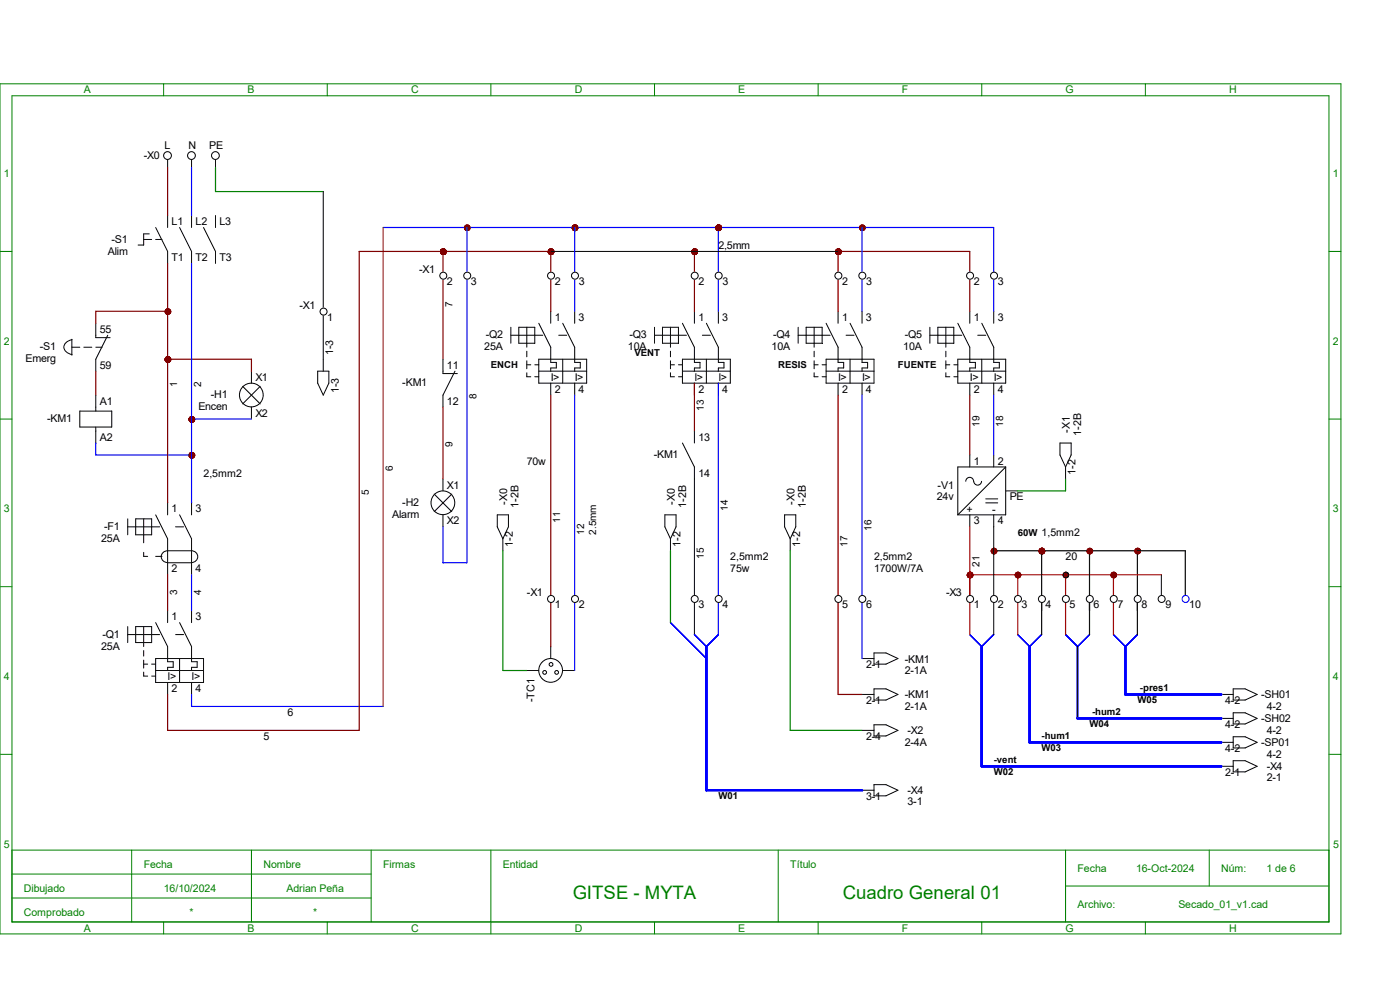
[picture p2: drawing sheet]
<svg xmlns="http://www.w3.org/2000/svg" width="297mm" height="210mm" viewBox="0 0 297 210" stroke-linecap="round" stroke-linejoin="round" font-family="sans-serif">
<g fill="none" stroke="#008000" stroke-width=".21">
<path d="M0 17.8h284.5v180.3h-284.5zM34.7 17.8v2.5M69.4 17.8v2.5M104.1 17.8v2.5M138.9 17.8v2.5M173.6 17.8v2.5M208.3 17.8v2.5M243 17.8v2.5M2.5 20.3h279.4v175.3h-279.4zM0 53.3h2.5M281.9 53.3h2.6M0 88.9h2.5"/>
<path d="M281.9 88.9h2.6M0 124.5h2.5M281.9 124.5h2.6M0 160h2.5M281.9 160h2.6M2.5 180.3h279.4M2.5 185.4h76.2M2.5 190.5h76.2M27.9 180.3v15.3M34.7 195.6v2.5M53.3 180.3v15.3M69.4 195.6v2.5"/>
<path d="M78.7 180.3v15.3M104.1 180.3v17.8M138.9 195.6v2.5M165.1 180.3v15.3M173.6 195.6v2.5M208.3 195.6v2.5M226.1 188h55.8M226.1 180.3v15.3M243 195.6v2.5M256.5 180.3v7.7"/>
</g>
<g fill="none" stroke="#000" stroke-width=".21">
<path d="M35.6 33.9v1.7M40.6 33.9v1.7M45.7 33.9v1.7M108.4 69.4v3.4M108.4 71.1h6.7M110.1 69.4h3.4v3.4h-3.4zM111.8 69.4v4.3M111.8 74.5v1.2M111.8 76.5v1.7M111.8 79.1v.8h.8M111.8 77.4h.8M113.5 77.4h.8"/>
<path d="M113.5 79.9h.8M114.3 68.6l2.5 5.1v3.2h1.2v1.2h-1.2v.6M114.3 76.2h10.2v5.1h-10.2zM114.3 78.7h10.2M116.8 66v2.6M118.5 71.1h1.7M119.4 68.6l2.5 5.1v3.2h1.2v1.2h-1.2v.6M119.4 76.2v5.1M121.9 66v2.6M138.9 71.1h6.7M138.9 69.4v3.4M140.5 69.4h3.4v3.4h-3.4z"/>
<path d="M142.2 77.4h.9M142.2 79.1v.8h.9M142.2 69.4v4.3M142.2 74.5v1.2M142.2 76.5v1.7M143.9 77.4h.9M143.9 79.9h.9M144.8 68.6l2.5 5.1v3.2h1.2v1.2h-1.2v.6M144.8 76.2h10.1v5.1h-10.1zM144.8 78.7h10.1M147.3 66v2.6M149 71.1h1.7"/>
<path d="M149.9 68.6l2.5 5.1v3.2h1.2v1.2h-1.2v.6M149.9 76.2v5.1M152.4 66v2.6M169.3 71.1h6.8M169.3 69.4v3.4M171 69.4h3.4v3.4h-3.4zM172.7 77.4h.9M172.7 79.1v.8h.9M172.7 69.4v4.3M172.7 74.5v1.2M172.7 76.5v1.7M174.4 77.4h.9"/>
<path d="M174.4 79.9h.9M175.3 68.6l2.5 5.1v3.2h1.2v1.2h-1.2v.6M175.3 76.2h10.1v5.1h-10.1zM175.3 78.7h10.1M177.8 66v2.6M179.5 71.1h1.7M180.3 68.6l2.6 5.1v3.2h1.2v1.2h-1.2v.6M180.3 76.2v5.1M182.9 66v2.6M116.8 81.3v2.5M121.9 81.3v2.5M147.3 81.3v2.5"/>
<path d="M152.4 81.3v2.5M177.8 81.3v2.5M182.9 81.3v2.5M27.1 110.1v3.4M27.1 111.8h6.8M28.8 110.1h3.4v3.4h-3.4zM30.5 110.1v5M30.5 117.2v.8h.8M33 109.2l2.6 5.1v7.6M33 118h1.4M35.6 106.7v2.5M35.6 119.4h5"/>
<path d="M37.3 111.8h1.6M38.1 109.2l2.5 5.1v7.6M40.6 119.3a1.25 1.25 0 0 0 1.4-1.2 1.25 1.25 0 0 0-1.4-1.3h-5a1.25 1.25 0 0 0-1.4 1.3 1.25 1.25 0 0 0 1.4 1.2M40.6 106.7v2.5M27.1 132.9v3.4M27.1 134.6h6.8M28.8 132.9h3.4v3.4h-3.4zM30.5 132.9v4.3M30.5 138v1.2M33 132.1l2.6 5.1v3.2h1.1v1.2h-1.1v.6M33 139.7h10.2v5.1h-10.2zM35.6 129.5v2.6"/>
<path d="M37.3 134.6h1.6M38.1 132.1l2.5 5.1v3.2h1.2v1.2h-1.2v.6M38.1 139.7v5.1M40.6 129.5v2.6M30.5 140v1.7M30.5 142.6v.8h.8M30.5 140.9h.8M32.2 140.9h.8M32.2 143.4h.8M33 142.2h10.2M35.6 144.8v2.5M40.6 144.8v2.5"/>
<circle cx="35.5" cy="33" r=".83"/>
<circle cx="40.6" cy="33" r=".83"/>
<circle cx="45.7" cy="33" r=".83"/>
</g>
<g fill="#f00" stroke="#800000" stroke-width=".21">
<circle cx="122" cy="48.3" r=".57"/>
<circle cx="116.9" cy="53.4" r=".57"/>
<circle cx="147.4" cy="53.4" r=".57"/>
<circle cx="152.5" cy="48.3" r=".57"/>
</g>
<g fill="none" stroke="#000" stroke-width=".21">
<path d="M197.3 69.4v3.4M197.3 71.1h6.7M199 69.4h3.4v3.4h-3.4zM200.7 69.4v4.3M200.7 74.5v1.2M200.7 76.5v1.7M200.7 79.1v.8h.8M200.7 77.4h.8M202.4 77.4h.8M202.4 79.9h.8M203.2 68.6l2.5 5.1v3.2h1.2v1.2h-1.2v.6M203.2 76.2h10.2v5.1h-10.2z"/>
<path d="M203.2 78.7h10.2M205.7 66v2.6M207.4 71.1h1.7M208.3 68.6l2.5 5.1v3.2h1.2v1.2h-1.2v.6M208.3 76.2v5.1M210.8 66v2.6M205.7 81.3v2.5M205.7 96.5v2.6M210.8 81.3v2.5M210.8 96.5v2.6M213.4 99.1h-10.2v10.1M213.4 99.1v10.1h-10.2"/>
<path d="M213.4 99.1l-10.2 10.1M204.9 102.1a.83 .83 0 0 1 .8-.8 .83 .83 0 0 1 .8 .8M205.7 109.2v2.6M206.6 102.1a.83 .83 0 0 0 .8 .8 .83 .83 0 0 0 .8-.8M209.1 105.8h2.6M209.1 106.7h2.6M210.8 109.2v2.6M213.4 104.1h2.5"/>
</g>
<g fill="#f00" stroke="#800000" stroke-width=".21">
<circle cx="182.9" cy="48.3" r=".57"/>
<circle cx="177.9" cy="53.4" r=".57"/>
</g>
<path d="M105.5 109.2h2.4v2.6l-1.2 2.5-1.2-2.5zM106.7 114.3v2.5M182.9 139.7h2.5M185.4 138.5h2.6l2.5 1.2-2.5 1.2h-2.6zM182.9 167.6h2.5M185.4 166.5h2.6l2.5 1.1-2.5 1.2h-2.6z" fill="none" stroke="#000" stroke-width=".21"/>
<path d="M147.3 134.6l2.6 2.6 2.5-2.6" fill="none" stroke="#00f" stroke-width=".21"/>
<g fill="#f00" stroke="#800000" stroke-width=".21">
<circle cx="205.8" cy="122" r=".57"/>
<circle cx="216" cy="122" r=".57"/>
<circle cx="226.1" cy="122" r=".57"/>
<circle cx="231.2" cy="116.9" r=".57"/>
<circle cx="221" cy="116.9" r=".57"/>
</g>
<path d="M205.7 134.6l2.6 2.6 2.5-2.6M215.9 134.6l2.5 2.6 2.6-2.6M226.1 134.6l2.5 2.6 2.5-2.6M236.2 134.6l2.6 2.6 2.5-2.6" fill="none" stroke="#00f" stroke-width=".21"/>
<path d="M259.1 147.3h2.5M259.1 152.4h2.5M259.1 157.5h2.5M261.6 146.1h2.6l2.5 1.2-2.5 1.2h-2.6zM261.6 151.2h2.6l2.5 1.2-2.5 1.2h-2.6zM261.6 156.3h2.6l2.5 1.2-2.5 1.2h-2.6zM259.1 162.6h2.5M261.6 161.4h2.6l2.5 1.2-2.5 1.1h-2.6z" fill="none" stroke="#000" stroke-width=".21"/>
<g fill="#f00" stroke="#800000" stroke-width=".21">
<circle cx="236.3" cy="122" r=".57"/>
<circle cx="241.4" cy="116.9" r=".57"/>
<circle cx="210.9" cy="116.9" r=".57"/>
<circle cx="221" cy="116.9" r=".57"/>
</g>
<path d="M142.2 132.1l7.7 7.6" fill="none" stroke="#00f" stroke-width=".21"/>
<path d="M224.9 94h2.3v2.5l-1.1 2.6-1.2-2.6zM226.1 99.1v2.5M141.1 109.2h2.3v2.6l-1.2 2.5-1.1-2.5zM142.2 114.3v2.5M166.5 109.2h2.3v2.6l-1.2 2.5-1.1-2.5zM167.6 114.3v2.5" fill="none" stroke="#000" stroke-width=".21"/>
<g fill="#f00" stroke="#800000" stroke-width=".21">
<circle cx="177.9" cy="53.4" r=".57"/>
<circle cx="147.4" cy="53.4" r=".57"/>
<circle cx="152.5" cy="48.3" r=".57"/>
</g>
<g fill="none" stroke="#000" stroke-width=".21">
<path d="M30.5 50.8h1.7M31.7 49.6h-1.2v2.4h-1.2M33 48.3l2.6 5v2.6M33 50.8h1.4M35.6 45.7v2.6M38.1 48.3l2.5 5v2.6M40.6 45.7v2.6M53.3 78.7v2.6M51.5 82l3.7 3.7M53.3 86.4v2.5M55.2 82l-3.7 3.7M116.8 137.2v2.5"/>
<path d="M111.8 142.2h2.5M119.4 142.2h2.5"/>
<circle cx="53.3" cy="83.8" r="2.52"/>
<circle cx="115.5" cy="142.6" r=".4"/>
<circle cx="116.8" cy="142.2" r="2.52"/>
<circle cx="116.9" cy="140.9" r=".4"/>
<circle cx="118.1" cy="142.6" r=".4"/>
</g>
<circle cx="35.6" cy="76.3" r=".57" fill="#f00" stroke="#800000" stroke-width=".21"/>
<path d="M43.2 48.3l2.5 5v2.6M45.7 45.7v2.6" fill="none" stroke="#000" stroke-width=".21"/>
<g fill="#f00" stroke="#800000" stroke-width=".21">
<circle cx="40.7" cy="89" r=".57"/>
<circle cx="116.9" cy="53.4" r=".57"/>
<circle cx="122" cy="48.3" r=".57"/>
</g>
<path d="M67.4 78.7h2.4v2.6l-1.2 2.5-1.2-2.5zM68.6 76.2v2.5M144.8 94l2.5 5.1v2.5M147.3 91.4v2.6" fill="none" stroke="#000" stroke-width=".21"/>
<g fill="#f00" stroke="#800000" stroke-width=".21">
<circle cx="40.7" cy="89" r=".57"/>
<circle cx="35.6" cy="76.3" r=".57"/>
</g>
<path d="M16.9 87.2h6.8v3.4h-6.8zM20.3 83.8v3.4M20.3 90.6v3.4" fill="none" stroke="#000" stroke-width=".21"/>
<circle cx="40.7" cy="96.6" r=".57" fill="#f00" stroke="#800000" stroke-width=".21"/>
<path d="M15.2 73.7h1.7M15.2 72v3.4M15.3 72.1a1.59 1.59 0 0 0-1.4 2.3l.8 .7 .6 .1M17.8 73.7h1.7M20.3 68.6v3h3.1M20.3 73.7h1.4M22.9 71.1l-2.6 5.1v2.5" fill="none" stroke="#000" stroke-width=".21"/>
<g fill="#f00" stroke="#800000" stroke-width=".21">
<circle cx="40.7" cy="96.6" r=".57"/>
<circle cx="35.6" cy="66.1" r=".57"/>
</g>
<g fill="none" stroke="#000" stroke-width=".21">
<path d="M94 76.2v3h3M96.5 78.7l-2.5 5.1v2.6M92.1 104.8l3.7 3.7M94 101.6v2.5M94 109.2v2.6M95.8 104.8l-3.7 3.7"/>
<circle cx="94" cy="106.7" r="2.52"/>
</g>
<circle cx="94" cy="53.4" r=".57" fill="#f00" stroke="#008000" stroke-width=".21"/>
<circle cx="94" cy="53.4" r=".57" fill="#f00" stroke="#800000" stroke-width=".21"/>
<g fill="#f00" stroke="#000" stroke-width=".21">
<circle cx="94" cy="53.4" r=".57"/>
<circle cx="99.1" cy="48.3" r=".57"/>
</g>
<path d="M182.9 147.3h2.5M182.9 154.9h2.5M185.4 146.1h2.6l2.5 1.2-2.5 1.2h-2.6zM185.4 153.8h2.6l2.5 1.1-2.5 1.2h-2.6z" fill="none" stroke="#000" stroke-width=".21"/>
<g fill="#f00" stroke="#800000" stroke-width=".21">
<circle cx="122" cy="48.3" r=".57"/>
<circle cx="116.9" cy="53.4" r=".57"/>
<circle cx="147.4" cy="53.4" r=".57"/>
</g>
<g fill="#f00" stroke="#800000" stroke-width=".25">
<circle cx="122" cy="48.3" r=".57"/>
<circle cx="152.5" cy="48.3" r=".57"/>
<circle cx="182.9" cy="48.3" r=".57"/>
<circle cx="177.9" cy="53.4" r=".57"/>
</g>
<circle cx="152.5" cy="48.3" r=".57" fill="#f00" stroke="#000" stroke-width=".21"/>
<path d="M147.3 134.6l2.6 2.6 2.5-2.6" fill="none" stroke="#00f" stroke-width=".25"/>
<g fill="#f00" stroke="#800000" stroke-width=".25">
<circle cx="205.8" cy="122" r=".57"/>
<circle cx="216" cy="122" r=".57"/>
<circle cx="226.1" cy="122" r=".57"/>
<circle cx="231.2" cy="116.9" r=".57"/>
<circle cx="221" cy="116.9" r=".57"/>
</g>
<circle cx="205.8" cy="122" r=".57" fill="#f00" stroke="#000" stroke-width=".21"/>
<path d="M205.7 134.6l2.6 2.6 2.5-2.6M215.9 134.6l2.5 2.6 2.6-2.6M226.1 134.6l2.5 2.6 2.5-2.6M236.2 134.6l2.6 2.6 2.5-2.6" fill="none" stroke="#00f" stroke-width=".25"/>
<g fill="#f00" stroke="#800000" stroke-width=".25">
<circle cx="236.3" cy="122" r=".57"/>
<circle cx="241.4" cy="116.9" r=".57"/>
<circle cx="210.9" cy="116.9" r=".57"/>
</g>
<circle cx="221" cy="116.9" r=".57" fill="#f00" stroke="#000" stroke-width=".21"/>
<path d="M208.3 137.2v25.4M218.4 137.2v20.3M238.8 137.2v10.1" fill="none" stroke="#00f" stroke-width=".51"/>
<path d="M228.6 137.2v15.2" fill="none" stroke="#000" stroke-width=".21"/>
<path d="M142.2 132.1l7.7 7.6" fill="none" stroke="#00f" stroke-width=".25"/>
<g fill="#f00" stroke="#800000" stroke-width=".25">
<circle cx="177.9" cy="53.4" r=".57"/>
<circle cx="147.4" cy="53.4" r=".57"/>
<circle cx="152.5" cy="48.3" r=".57"/>
</g>
<path d="M218.4 157.5h40.7M228.6 152.4h30.5M238.8 147.3h20.3M208.3 162.6h50.8" fill="none" stroke="#00f" stroke-width=".51"/>
<g fill="#f00" stroke="#800000" stroke-width=".25">
<circle cx="35.6" cy="76.3" r=".57"/>
<circle cx="40.7" cy="89" r=".57"/>
<circle cx="122" cy="48.3" r=".57"/>
<circle cx="40.7" cy="96.6" r=".57"/>
<circle cx="35.6" cy="66.1" r=".57"/>
<circle cx="94" cy="53.4" r=".57"/>
<circle cx="99.1" cy="48.3" r=".57"/>
</g>
<g fill="#f00" stroke="#000" stroke-width=".21">
<circle cx="116.9" cy="53.4" r=".57"/>
<circle cx="94" cy="53.4" r=".57"/>
</g>
<path d="M149.9 137.2v30.4h33" fill="none" stroke="#00f" stroke-width=".51"/>
<g fill="#f00" stroke="#800000" stroke-width=".25">
<circle cx="122" cy="48.3" r=".57"/>
<circle cx="116.9" cy="53.4" r=".57"/>
<circle cx="147.4" cy="53.4" r=".57"/>
<circle cx="152.5" cy="48.3" r=".57"/>
<circle cx="182.9" cy="48.3" r=".57"/>
<circle cx="177.9" cy="53.4" r=".57"/>
</g>
<path d="M147.3 134.6l2.6 2.6 2.5-2.6" fill="none" stroke="#00f" stroke-width=".25"/>
<g fill="#f00" stroke="#800000" stroke-width=".25">
<circle cx="205.8" cy="122" r=".57"/>
<circle cx="216" cy="122" r=".57"/>
<circle cx="226.1" cy="122" r=".57"/>
<circle cx="221" cy="116.9" r=".57"/>
</g>
<circle cx="231.2" cy="116.9" r=".57" fill="#f00" stroke="#000" stroke-width=".21"/>
<path d="M205.7 134.6l2.6 2.6 2.5-2.6M215.9 134.6l2.5 2.6 2.6-2.6M226.1 134.6l2.5 2.6 2.5-2.6M236.2 134.6l2.6 2.6 2.5-2.6" fill="none" stroke="#00f" stroke-width=".25"/>
<g fill="#f00" stroke="#000" stroke-width=".21">
<circle cx="236.3" cy="122" r=".57"/>
<circle cx="221" cy="116.9" r=".57"/>
</g>
<g fill="#f00" stroke="#800000" stroke-width=".25">
<circle cx="241.4" cy="116.9" r=".57"/>
<circle cx="210.9" cy="116.9" r=".57"/>
</g>
<path d="M208.3 137.2v25.4M218.4 137.2v20.3M228.6 137.2v15.2M238.8 137.2v10.1" fill="none" stroke="#00f" stroke-width=".51"/>
<path d="M142.2 132.1l7.7 7.6" fill="none" stroke="#00f" stroke-width=".25"/>
<g fill="#f00" stroke="#800000" stroke-width=".25">
<circle cx="177.9" cy="53.4" r=".57"/>
<circle cx="147.4" cy="53.4" r=".57"/>
</g>
<circle cx="152.5" cy="48.3" r=".57" fill="#f00" stroke="#000" stroke-width=".21"/>
<path d="M218.4 157.5h40.7M228.6 152.4h30.5M238.8 147.3h20.3M208.3 162.6h50.8" fill="none" stroke="#00f" stroke-width=".51"/>
<g fill="#f00" stroke="#800000" stroke-width=".25">
<circle cx="35.6" cy="76.3" r=".57"/>
<circle cx="40.7" cy="89" r=".57"/>
<circle cx="116.9" cy="53.4" r=".57"/>
<circle cx="122" cy="48.3" r=".57"/>
<circle cx="40.7" cy="96.6" r=".57"/>
<circle cx="35.6" cy="66.1" r=".57"/>
<circle cx="94" cy="53.4" r=".57"/>
<circle cx="99.1" cy="48.3" r=".57"/>
</g>
<path d="M149.9 137.2v30.4" fill="none" stroke="#00f" stroke-width=".51"/>
<path d="M147.3 101.6v33M149.9 167.6h33" fill="none" stroke="#000" stroke-width=".21"/>
<g fill="#800000" stroke="#800000" stroke-width=".25">
<circle cx="122" cy="48.3" r=".57"/>
<circle cx="116.9" cy="53.4" r=".57"/>
<circle cx="147.4" cy="53.4" r=".57"/>
<circle cx="152.5" cy="48.3" r=".57"/>
<circle cx="182.9" cy="48.3" r=".57"/>
<circle cx="177.9" cy="53.4" r=".57"/>
<circle cx="205.8" cy="122" r=".57"/>
<circle cx="216" cy="122" r=".57"/>
</g>
<path d="M121.9 48.3h88.9M147.3 134.6l2.6 2.6 2.5-2.6" fill="none" stroke="#00f" stroke-width=".25"/>
<path d="M177.8 53.3h27.9" fill="none" stroke="#800000" stroke-width=".25"/>
<path d="M205.7 121.9h30.5v5.1M215.9 121.9v5.1M226.1 121.9v5.1" fill="none" stroke="#f00" stroke-width=".25"/>
<circle cx="226.1" cy="122" r=".57" fill="#800000" stroke="#000" stroke-width=".21"/>
<path d="M205.7 111.8v22.8M215.9 127v7.6M226.1 127v7.6M236.2 121.9h10.2M236.2 127v7.6" fill="none" stroke="#f00" stroke-width=".25"/>
<path d="M210.8 116.8h40.7v10.2M221 116.8v17.8M231.1 116.8v17.8M241.3 116.8v17.8" fill="none" stroke="#000" stroke-width=".25"/>
<g fill="#800000" stroke="#800000" stroke-width=".25">
<circle cx="231.2" cy="116.9" r=".57"/>
<circle cx="221" cy="116.9" r=".57"/>
<circle cx="236.3" cy="122" r=".57"/>
<circle cx="241.4" cy="116.9" r=".57"/>
<circle cx="210.9" cy="116.9" r=".57"/>
<circle cx="177.9" cy="53.4" r=".57"/>
<circle cx="147.4" cy="53.4" r=".57"/>
<circle cx="35.6" cy="76.3" r=".57"/>
<circle cx="40.7" cy="89" r=".57"/>
<circle cx="116.9" cy="53.4" r=".57"/>
<circle cx="122" cy="48.3" r=".57"/>
<circle cx="40.7" cy="96.6" r=".57"/>
<circle cx="35.6" cy="66.1" r=".57"/>
<circle cx="94" cy="53.4" r=".57"/>
<circle cx="99.1" cy="48.3" r=".57"/>
</g>
<g fill="none" stroke="#00f" stroke-width=".25">
<path d="M40.6 35.6v10.1M40.6 55.9v50.8M81.3 48.3h40.6v17.7M99.1 48.3v71.1h-5.1v-7.6M152.4 48.3v17.7M182.9 48.3v17.7M210.8 48.3v17.7M20.3 94v2.5h20.3M40.6 88.9h12.7M152.4 81.3v53.3M182.9 83.8v55.9M210.8 83.8v12.7"/>
<path d="M40.6 121.9v7.6M142.2 132.1l7.7 7.6M205.7 134.6l2.6 2.6 2.5-2.6M215.9 134.6l2.5 2.6 2.6-2.6M226.1 134.6l2.5 2.6 2.5-2.6M236.2 134.6l2.6 2.6 2.5-2.6M40.6 147.3v2.6h40.7"/>
</g>
<path d="M68.6 40.6v35.6M116.8 53.3h61M210.8 111.8v22.8M228.6 137.2v15.2M246.4 121.9v5.1" fill="none" stroke="#000" stroke-width=".21"/>
<path d="M149.9 137.2v30.4h33M208.3 137.2v25.4h50.8M218.4 137.2v20.3h40.7M238.8 137.2v10.1h20.3M228.6 152.4h30.5" fill="none" stroke="#00f" stroke-width=".51"/>
<path d="M45.7 35.6v5h22.9M106.7 116.8v25.4h5.1M142.2 116.8v15.3M167.6 116.8v38.1h15.3M226.1 101.6v2.5h-10.2" fill="none" stroke="#008000" stroke-width=".25"/>
<g fill="none" stroke="#800000" stroke-width=".25">
<path d="M35.6 35.6v10.1M35.6 55.9v50.8M94 53.3v22.9M147.3 53.3v12.7M177.8 53.3v12.7M205.7 53.3v12.7M20.3 78.7v5.1M35.6 76.2h17.7v2.5M35.6 66h-15.3v2.6M116.8 66v-12.7h-40.6v101.6h-40.6v-7.6M94 86.4v15.2M116.8 83.8v53.4"/>
<path d="M147.3 81.3v10.1M177.8 83.8v63.5h5.1M205.7 83.8v12.7M35.6 121.9v7.6"/>
</g>
<circle cx="152.5" cy="48.3" r=".57" fill="#800000" stroke="#800000" stroke-width=".21"/>
<path d="M81.3 48.3v101.6" fill="none" stroke="#800000" stroke-width=".21"/>
<path d="M121.9 83.8v58.4" fill="none" stroke="#00f" stroke-width=".21"/>
<circle cx="116.9" cy="127.1" r=".74" fill="#fff" stroke="#fff" stroke-width=".21"/>
<circle cx="116.9" cy="127.1" r=".74" fill="#fff" stroke="#000" stroke-width=".21"/>
<circle cx="122" cy="127.1" r=".74" fill="#fff" stroke="#fff" stroke-width=".21"/>
<circle cx="122" cy="127.1" r=".74" fill="#fff" stroke="#000" stroke-width=".21"/>
<circle cx="147.4" cy="127.1" r=".74" fill="#fff" stroke="#fff" stroke-width=".21"/>
<circle cx="147.4" cy="127.1" r=".74" fill="#fff" stroke="#000" stroke-width=".21"/>
<circle cx="152.5" cy="127.1" r=".74" fill="#fff" stroke="#fff" stroke-width=".21"/>
<circle cx="152.5" cy="127.1" r=".74" fill="#fff" stroke="#000" stroke-width=".21"/>
<circle cx="205.8" cy="127.1" r=".74" fill="#fff" stroke="#fff" stroke-width=".21"/>
<circle cx="205.8" cy="127.1" r=".74" fill="#fff" stroke="#000" stroke-width=".21"/>
<circle cx="210.9" cy="127.1" r=".74" fill="#fff" stroke="#fff" stroke-width=".21"/>
<circle cx="210.9" cy="127.1" r=".74" fill="#fff" stroke="#000" stroke-width=".21"/>
<circle cx="216" cy="127.1" r=".74" fill="#fff" stroke="#fff" stroke-width=".21"/>
<circle cx="216" cy="127.1" r=".74" fill="#fff" stroke="#000" stroke-width=".21"/>
<circle cx="221" cy="127.1" r=".74" fill="#fff" stroke="#fff" stroke-width=".21"/>
<circle cx="221" cy="127.1" r=".74" fill="#fff" stroke="#000" stroke-width=".21"/>
<circle cx="226.1" cy="127.1" r=".74" fill="#fff" stroke="#fff" stroke-width=".21"/>
<circle cx="226.1" cy="127.1" r=".74" fill="#fff" stroke="#000" stroke-width=".21"/>
<circle cx="231.2" cy="127.1" r=".74" fill="#fff" stroke="#fff" stroke-width=".21"/>
<circle cx="231.2" cy="127.1" r=".74" fill="#fff" stroke="#000" stroke-width=".21"/>
<circle cx="236.3" cy="127.1" r=".74" fill="#fff" stroke="#fff" stroke-width=".21"/>
<circle cx="236.3" cy="127.1" r=".74" fill="#fff" stroke="#000" stroke-width=".21"/>
<circle cx="241.4" cy="127.1" r=".74" fill="#fff" stroke="#fff" stroke-width=".21"/>
<circle cx="241.4" cy="127.1" r=".74" fill="#fff" stroke="#000" stroke-width=".21"/>
<circle cx="246.4" cy="127.1" r=".74" fill="#fff" stroke="#fff" stroke-width=".21"/>
<circle cx="246.4" cy="127.1" r=".74" fill="#fff" stroke="#000" stroke-width=".21"/>
<circle cx="251.5" cy="127.1" r=".74" fill="#fff" stroke="#fff" stroke-width=".21"/>
<circle cx="251.5" cy="127.1" r=".74" fill="#fff" stroke="#00f" stroke-width=".21"/>
<circle cx="116.9" cy="58.5" r=".74" fill="#fff" stroke="#fff" stroke-width=".21"/>
<circle cx="116.9" cy="58.5" r=".74" fill="#fff" stroke="#000" stroke-width=".21"/>
<circle cx="122" cy="58.5" r=".74" fill="#fff" stroke="#fff" stroke-width=".21"/>
<circle cx="122" cy="58.5" r=".74" fill="#fff" stroke="#000" stroke-width=".21"/>
<circle cx="147.4" cy="58.5" r=".74" fill="#fff" stroke="#fff" stroke-width=".21"/>
<circle cx="147.4" cy="58.5" r=".74" fill="#fff" stroke="#000" stroke-width=".21"/>
<circle cx="152.5" cy="58.5" r=".74" fill="#fff" stroke="#fff" stroke-width=".21"/>
<circle cx="152.5" cy="58.5" r=".74" fill="#fff" stroke="#000" stroke-width=".21"/>
<circle cx="68.6" cy="66.1" r=".74" fill="#fff" stroke="#fff" stroke-width=".21"/>
<circle cx="68.6" cy="66.1" r=".74" fill="#fff" stroke="#000" stroke-width=".21"/>
<circle cx="177.9" cy="58.5" r=".74" fill="#fff" stroke="#fff" stroke-width=".21"/>
<circle cx="177.9" cy="58.5" r=".74" fill="#fff" stroke="#000" stroke-width=".21"/>
<circle cx="182.9" cy="58.5" r=".74" fill="#fff" stroke="#fff" stroke-width=".21"/>
<circle cx="182.9" cy="58.5" r=".74" fill="#fff" stroke="#000" stroke-width=".21"/>
<circle cx="205.8" cy="58.5" r=".74" fill="#fff" stroke="#fff" stroke-width=".21"/>
<circle cx="205.8" cy="58.5" r=".74" fill="#fff" stroke="#000" stroke-width=".21"/>
<circle cx="210.9" cy="58.5" r=".74" fill="#fff" stroke="#fff" stroke-width=".21"/>
<circle cx="210.9" cy="58.5" r=".74" fill="#fff" stroke="#000" stroke-width=".21"/>
<circle cx="94" cy="58.5" r=".74" fill="#fff" stroke="#fff" stroke-width=".21"/>
<circle cx="94" cy="58.5" r=".74" fill="#fff" stroke="#000" stroke-width=".21"/>
<circle cx="99.1" cy="58.5" r=".74" fill="#fff" stroke="#fff" stroke-width=".21"/>
<circle cx="99.1" cy="58.5" r=".74" fill="#fff" stroke="#000" stroke-width=".21"/>
<circle cx="177.9" cy="127.1" r=".74" fill="#fff" stroke="#fff" stroke-width=".21"/>
<circle cx="177.9" cy="127.1" r=".74" fill="#fff" stroke="#000" stroke-width=".21"/>
<circle cx="182.9" cy="127.1" r=".74" fill="#fff" stroke="#fff" stroke-width=".21"/>
<circle cx="182.9" cy="127.1" r=".74" fill="#fff" stroke="#000" stroke-width=".21"/>
<g font-size="3.9" fill="#008000">
<text x="121.5" y="190.7">GITSE - MYTA</text>
<text x="178.8" y="190.7">Cuadro General 01</text>
</g>
<g font-size="2.3">
<text x="30.5" y="33.7">-X0</text>
<text x="34.9" y="31.7">L</text>
<text x="40" y="31.7">N</text>
<text x="44.4" y="31.7">PE</text>
<text x="36.4" y="47.8">L1</text>
<text x="41.5" y="47.8">L2</text>
<text x="46.6" y="47.8">L3</text>
<text x="23.7" y="51.5">-S1</text>
<text x="152.4" y="52.8">2,5mm</text>
<text x="22.9" y="54">Alim</text>
<text x="36.4" y="55.4">T1</text>
<text x="41.5" y="55.4">T2</text>
<text x="46.6" y="55.4">T3</text>
<text x="88.9" y="57.9">-X1</text>
<text x="63.5" y="65.5">-X1</text>
<text x="94.8" y="60.5">2</text>
<text x="99.9" y="60.5">3</text>
<text x="117.7" y="60.5">2</text>
<text x="122.8" y="60.5">3</text>
<text x="148.2" y="60.5">2</text>
<text x="153.2" y="60.5">3</text>
<text x="178.6" y="60.5">2</text>
<text x="183.7" y="60.5">3</text>
<text x="206.6" y="60.5">2</text>
<text x="211.7" y="60.5">3</text>
<text x="21.2" y="70.6">55</text>
<text x="69.4" y="68.1">1</text>
<text x="103" y="71.8">-Q2</text>
<text x="117.7" y="68.1">1</text>
<text x="122.8" y="68.1">3</text>
<text x="133.5" y="71.8">-Q3</text>
<text x="148.2" y="68.1">1</text>
<text x="153.2" y="68.1">3</text>
<text x="164" y="71.8">-Q4</text>
<text x="178.6" y="68.1">1</text>
<text x="183.7" y="68.1">3</text>
<text x="191.9" y="71.8">-Q5</text>
<text x="206.6" y="68.1">1</text>
<text x="211.7" y="68.1">3</text>
<text x="5.4" y="76.9">Emerg</text>
<text x="8.4" y="74.3">-S1</text>
<text x="70.7" y="75.4" transform="rotate(-90 70.7 75.4)">1-3</text>
<text x="102.7" y="74.3">25A</text>
<text x="133.2" y="74.3">10A</text>
<text x="163.7" y="74.3">10A</text>
<text x="191.6" y="74.3">10A</text>
<text x="21.2" y="78.2">59</text>
<text x="54.2" y="80.8">X1</text>
<text x="71.9" y="83.4" transform="rotate(-90 71.9 83.4)">1-3</text>
<text x="85.3" y="82">-KM1</text>
<text x="94.8" y="78.2">11</text>
<text x="116.8" y="80.8">I&gt;</text>
<text x="117.7" y="83.3">2</text>
<text x="121.9" y="80.8">I&gt;</text>
<text x="122.8" y="83.3">4</text>
<text x="147.3" y="80.8">I&gt;</text>
<text x="148.2" y="83.3">2</text>
<text x="152.4" y="80.8">I&gt;</text>
<text x="153.2" y="83.3">4</text>
<text x="177.8" y="80.8">I&gt;</text>
<text x="178.6" y="83.3">2</text>
<text x="182.9" y="80.8">I&gt;</text>
<text x="183.7" y="83.3">4</text>
<text x="205.7" y="80.8">I&gt;</text>
<text x="206.6" y="83.3">2</text>
<text x="210.8" y="80.8">I&gt;</text>
<text x="211.7" y="83.3">4</text>
<text x="10" y="89.6">-KM1</text>
<text x="21.2" y="85.9">A1</text>
<text x="42.1" y="87">Encen</text>
<text x="44.7" y="84.5">-H1</text>
<text x="54.2" y="88.4">X2</text>
<text x="94.8" y="85.9">12</text>
<text x="21.2" y="93.5">A2</text>
<text x="148.2" y="93.5">13</text>
<text x="227" y="91.9" transform="rotate(-90 227 91.9)">-X1</text>
<text x="229.4" y="92.5" transform="rotate(-90 229.4 92.5)">1-2B</text>
<text x="138.7" y="97.2">-KM1</text>
<text x="148.2" y="101.1">14</text>
<text x="206.6" y="98.6">1</text>
<text x="211.7" y="98.6">2</text>
<text x="228.2" y="100.8" transform="rotate(-90 228.2 100.8)">1-2</text>
<text x="85.3" y="107.4">-H2</text>
<text x="94.8" y="103.6">X1</text>
<text x="107.6" y="107.1" transform="rotate(-90 107.6 107.1)">-X0</text>
<text x="110" y="107.7" transform="rotate(-90 110 107.7)">1-2B</text>
<text x="143.2" y="107.1" transform="rotate(-90 143.2 107.1)">-X0</text>
<text x="145.5" y="107.7" transform="rotate(-90 145.5 107.7)">1-2B</text>
<text x="168.6" y="107.1" transform="rotate(-90 168.6 107.1)">-X0</text>
<text x="170.9" y="107.7" transform="rotate(-90 170.9 107.7)">1-2B</text>
<text x="198.8" y="106.2">24v</text>
<text x="198.9" y="103.6">-V1</text>
<text x="214.2" y="106.2">PE</text>
<text x="22.1" y="112.4">-F1</text>
<text x="36.4" y="108.7">1</text>
<text x="41.5" y="108.7">3</text>
<text x="83.2" y="109.9">Alarm</text>
<text x="94.8" y="111.3">X2</text>
<text x="205.1" y="108.9">+</text>
<text x="206.6" y="111.3">3</text>
<text x="210.5" y="108.9">-</text>
<text x="211.7" y="111.3">4</text>
<text x="21.5" y="115">25A</text>
<text x="108.8" y="116" transform="rotate(-90 108.8 116)">1-2</text>
<text x="144.4" y="116" transform="rotate(-90 144.4 116)">1-2</text>
<text x="169.8" y="116" transform="rotate(-90 169.8 116)">1-2</text>
<text x="226.1" y="118.9">20</text>
<text x="36.4" y="121.4">2</text>
<text x="41.5" y="121.4">4</text>
<text x="36.4" y="131.6">1</text>
<text x="41.5" y="131.6">3</text>
<text x="111.8" y="126.5">-X1</text>
<text x="117.7" y="129">1</text>
<text x="122.8" y="129">2</text>
<text x="148.2" y="129">3</text>
<text x="153.2" y="129">4</text>
<text x="178.6" y="129">5</text>
<text x="183.7" y="129">6</text>
<text x="200.7" y="126.5">-X3</text>
<text x="206.6" y="129">1</text>
<text x="211.7" y="129">2</text>
<text x="216.7" y="129">3</text>
<text x="221.8" y="129">4</text>
<text x="226.9" y="129">5</text>
<text x="232" y="129">6</text>
<text x="237.1" y="129">7</text>
<text x="242.1" y="129">8</text>
<text x="247.2" y="129">9</text>
<text x="252.3" y="129">10</text>
<text x="21.5" y="137.8">25A</text>
<text x="21.8" y="135.3">-Q1</text>
<text x="183.7" y="141.7">2-1</text>
<text x="191.9" y="140.5">-KM1</text>
<text x="191.9" y="142.9">2-1A</text>
<text x="35.6" y="144.3">I&gt;</text>
<text x="36.4" y="146.8">2</text>
<text x="40.6" y="144.3">I&gt;</text>
<text x="41.5" y="146.8">4</text>
<text x="113.4" y="149" transform="rotate(-90 113.4 149)">-TC1</text>
<text x="183.7" y="149.4">2-1</text>
<text x="191.9" y="148.2">-KM1</text>
<text x="259.9" y="149.4">4-2</text>
<text x="267.5" y="148.2">-SH01</text>
<text x="61" y="151.9">6</text>
<text x="191.9" y="150.5">2-1A</text>
<text x="192.5" y="155.8">-X2</text>
<text x="259.9" y="154.4">4-2</text>
<text x="267.5" y="153.2">-SH02</text>
<text x="268.7" y="150.5">4-2</text>
<text x="268.7" y="155.6">4-2</text>
<text x="55.9" y="157">5</text>
<text x="183.7" y="157">2-4</text>
<text x="191.9" y="158.2">2-4A</text>
<text x="259.9" y="159.5">4-2</text>
<text x="267.5" y="158.3">-SP01</text>
<text x="268.7" y="160.7">4-2</text>
<text x="259.9" y="164.6">2-1</text>
<text x="268.7" y="163.4">-X4</text>
<text x="268.7" y="165.8">2-1</text>
<text x="183.7" y="169.7">3-1</text>
<text x="192.5" y="168.5">-X4</text>
<text x="192.5" y="170.9">3-1</text>
</g>
<g font-size="2.2" fill="#008000">
<text x="17.8" y="19.8">A</text>
<text x="52.5" y="19.8">B</text>
<text x="87.2" y="19.8">C</text>
<text x="121.9" y="19.8">D</text>
<text x="156.6" y="19.8">E</text>
<text x="191.3" y="19.8">F</text>
<text x="226.1" y="19.8">G</text>
<text x="260.8" y="19.8">H</text>
<text x=".8" y="37.6">1</text>
<text x="282.8" y="37.6">1</text>
<text x=".8" y="73.2">2</text>
<text x="282.8" y="73.2">2</text>
<text x=".8" y="108.7">3</text>
<text x="282.8" y="108.7">3</text>
<text x=".8" y="144.3">4</text>
<text x="282.8" y="144.3">4</text>
<text x=".8" y="179.8">5</text>
<text x="282.8" y="179.8">5</text>
<text x="30.5" y="184.1">Fecha</text>
<text x="55.9" y="184.1">Nombre</text>
<text x="81.3" y="184.1">Firmas</text>
<text x="106.7" y="184.1">Entidad</text>
<text x="167.6" y="184.1">Título</text>
<text x="228.6" y="184.9">Fecha</text>
<text x="241" y="184.9">16-Oct-2024</text>
<text x="259.1" y="184.9">Núm:</text>
<text x="268.7" y="184.9">1 de 6</text>
<text x="5.1" y="189.1">Dibujado</text>
<text x="34.8" y="189.1">16/10/2024</text>
<text x="60.8" y="189.1">Adrian Peña</text>
<text x="5.1" y="194.2">Comprobado</text>
<text x="17.8" y="197.6">A</text>
<text x="40.2" y="194.2">*</text>
<text x="52.5" y="197.6">B</text>
<text x="66.4" y="194.2">*</text>
<text x="87.2" y="197.6">C</text>
<text x="121.9" y="197.6">D</text>
<text x="156.6" y="197.6">E</text>
<text x="191.3" y="197.6">F</text>
<text x="226.1" y="197.6">G</text>
<text x="228.6" y="192.5">Archivo:</text>
<text x="250" y="192.5">Secado_01_v1.cad</text>
<text x="260.8" y="197.6">H</text>
</g>
<g font-size="2.2">
<text x="43.2" y="101.1">2,5mm2</text>
<text x="111.8" y="98.6">70w</text>
<text x="154.9" y="118.9">2,5mm2</text>
<text x="185.4" y="118.9">2,5mm2</text>
<text x="154.9" y="121.4">75w</text>
<text x="185.4" y="121.4">1700W/7A</text>
</g>
<g font-size="2.1">
<text x="96" y="65.2" transform="rotate(-90 96 65.2)">7</text>
<text x="37.6" y="82.1" transform="rotate(-90 37.6 82.1)">1</text>
<text x="42.7" y="82.1" transform="rotate(-90 42.7 82.1)">2</text>
<text x="101.1" y="84.7" transform="rotate(-90 101.1 84.7)">8</text>
<text x="149.3" y="87.2" transform="rotate(-90 149.3 87.2)">13</text>
<text x="96" y="94.8" transform="rotate(-90 96 94.8)">9</text>
<text x="207.8" y="90.6" transform="rotate(-90 207.8 90.6)">19</text>
<text x="212.8" y="90.6" transform="rotate(-90 212.8 90.6)">18</text>
<text x="83.3" y="99.9" transform="rotate(-90 83.3 99.9)">6</text>
<text x="78.2" y="105" transform="rotate(-90 78.2 105)">5</text>
<text x="118.9" y="110.9" transform="rotate(-90 118.9 110.9)">11</text>
<text x="123.9" y="113.5" transform="rotate(-90 123.9 113.5)">12</text>
<text x="126.5" y="113.5" transform="rotate(-90 126.5 113.5)">2.5mm</text>
<text x="154.4" y="108.4" transform="rotate(-90 154.4 108.4)">14</text>
<text x="184.9" y="112.6" transform="rotate(-90 184.9 112.6)">16</text>
<text x="149.3" y="118.5" transform="rotate(-90 149.3 118.5)">15</text>
<text x="179.8" y="116" transform="rotate(-90 179.8 116)">17</text>
<text x="207.8" y="120.2" transform="rotate(-90 207.8 120.2)">21</text>
<text x="37.6" y="126.2" transform="rotate(-90 37.6 126.2)">3</text>
<text x="42.7" y="126.2" transform="rotate(-90 42.7 126.2)">4</text>
</g>
<g font-size="2">
<text x="134.6" y="75.6">VENT</text>
<text x="104.1" y="78.1">ENCH</text>
<text x="165.1" y="78.1">RESIS</text>
<text x="190.5" y="78.1">FUENTE</text>
<text x="215.9" y="113.7">60W 1,5mm2</text>
<text x="241.3" y="149.2">W05</text>
<text x="241.8" y="146.7">-pres1</text>
<text x="231.1" y="154.3">W04</text>
<text x="231.7" y="151.8">-hum2</text>
<text x="210.8" y="161.9">-vent</text>
<text x="221" y="159.4">W03</text>
<text x="221" y="156.8">-hum1</text>
<text x="210.8" y="164.5">W02</text>
<text x="152.4" y="169.5">W01</text>
</g>
</svg>
